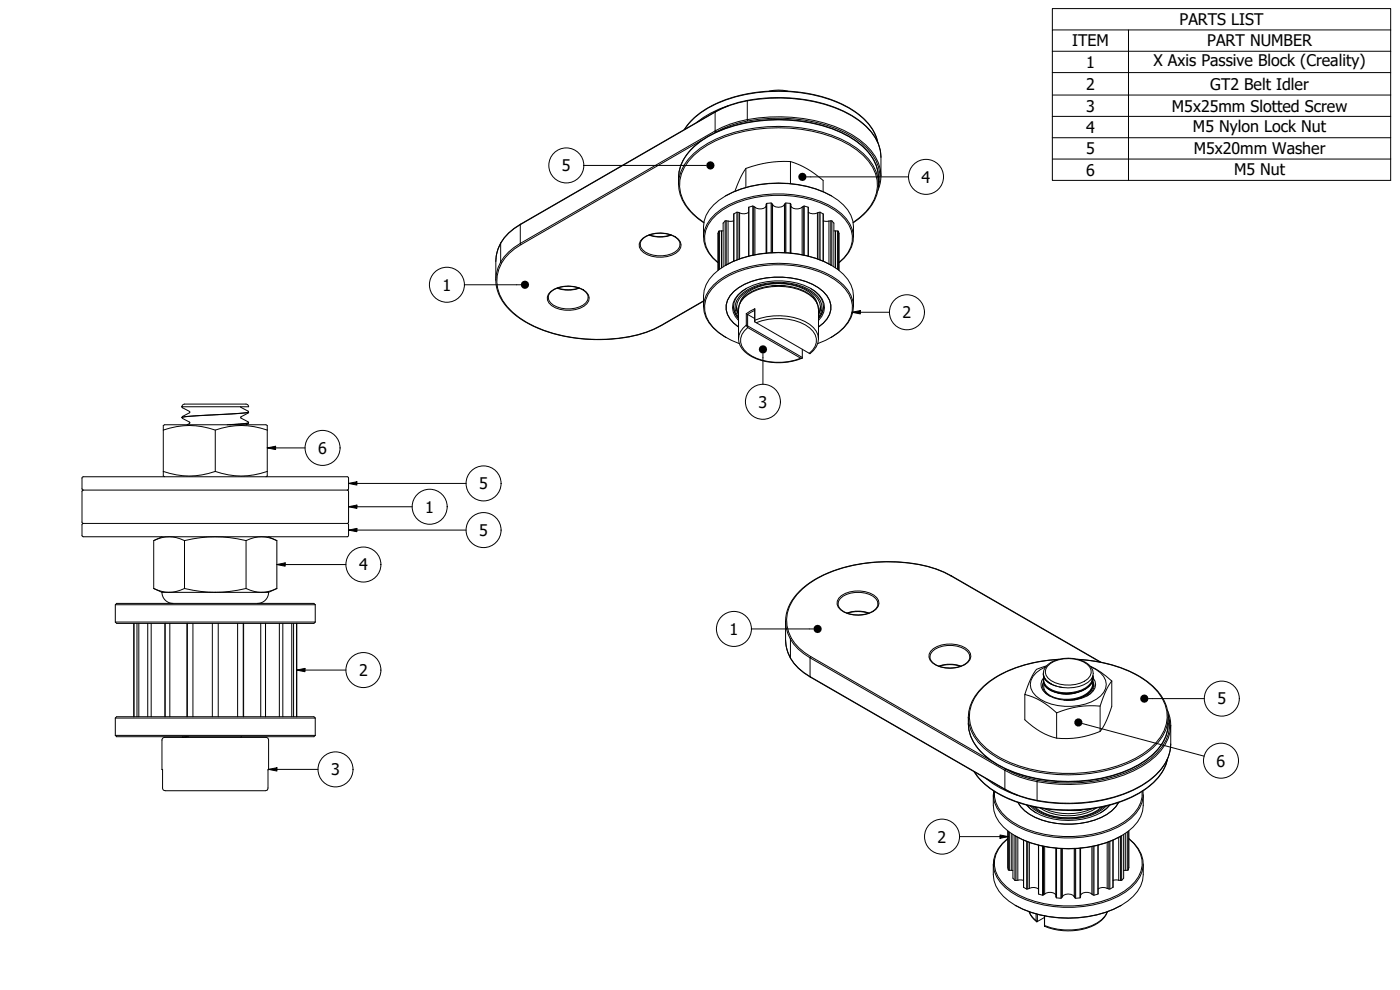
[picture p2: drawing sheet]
<svg xmlns="http://www.w3.org/2000/svg" width="420mm" height="297mm" viewBox="0 0 420 297" stroke-linecap="round" stroke-linejoin="round" font-family="sans-serif">
<!-- layer: Visible (ISO) -->
<g fill="none" stroke="#000" stroke-width=".3">
<path d="M205.3 38.9a24.6 24.6 0 0 1 14.6-9.7 47.4 47.4 0 0 1 34.9 3.1 16.4 16.4 0 0 1 8.7 10.5M230.9 27.3a12.4 12.4 0 0 1 5.5 0M217.7 58.8a34.6 34.6 0 0 1 31.8 0M220.6 57.4l1.4-3.7 1.8-3.2a33.2 33.2 0 0 1 13.4-2 26.4 26.4 0 0 1 9.8 5.6v3.4M223.8 50.5v5.7M237.2 48.5v6.6M263.5 57.2a10.9 10.9 0 0 0 .9-4.4v-5.6a14.6 14.6 0 0 0-7.4-11.7 45.6 45.6 0 0 0-31-5.7 32.8 32.8 0 0 0-11.3 3.7l-58.5 33.8a12.8 12.8 0 0 0-7.4 11.1v5.6a14.6 14.6 0 0 0 7.4 11.7 45.6 45.6 0 0 0 30.9 5.6 32.8 32.8 0 0 0 11.4-3.6l12.6-7.3M192.1 73.3a4 4 0 0 1 3.7-3.1 8.2 8.2 0 0 1 7.9 1.9l.4 1.2M194.9 70.5a10.1 10.1 0 0 0 6.4 0M211.1 71.2a10.8 10.8 0 0 1 4.7-11.1 32.6 32.6 0 0 1 23.7-4.7 24.9 24.9 0 0 1 13.6 6.1 9.3 9.3 0 0 1 3 6.5v3.2M211.2 66.9a14.4 14.4 0 0 1-7.6-13.6 13.7 13.7 0 0 1 6.9-11.1 43.4 43.4 0 0 1 29-6 35.9 35.9 0 0 1 19 7.3 13.8 13.8 0 0 1-.7 22.1l-1.7 1.3M214.7 64.1a29.9 29.9 0 0 1 20.4-5.9 29 29 0 0 1 17.5 5.9 8.6 8.6 0 0 1 .8 13.2l-1.6 1.5a8.7 8.7 0 0 0 2.9-11.4 18.3 18.3 0 0 0-11.2-7.5 34.4 34.4 0 0 0-26.7 3.1 10 10 0 0 0-5.3 9.4 10.3 10.3 0 0 0 3.9 6.4 8.8 8.8 0 0 1-3.2-11.5l1.1-1.6z"/>
<path d="M215.7 69.4v11.6M217 69.3l-1.3 .1-.3 .7v11.1M217.6 66.3v13.4M217.7 79.6a34.6 34.6 0 0 1 31.8 0M220.2 66.3l-1.1 .1-1.5-.1-.6 .6v13.1M221.2 63.7v14.3M224.7 63.7a3.7 3.7 0 0 1-3.5 0l-1 .5v14.1M224.7 62.2v14.6M225.9 61.8v14.7M229.9 75.9v-14.5l.2-.4 1.3-.1a2.54 2.54 0 0 0 4.4 0l1.4 .1 .1 .4v14.5M229.9 61.8a2.78 2.78 0 0 1-4 0l-1.2 .5M230.1 61v14.9"/>
<path d="M231.4 60.9v14.9M235.8 60.9v14.9M237.2 61v14.9M237.3 61.8a2.78 2.78 0 0 0 4.1 0l1.2 .5M241.4 61.8v14.7M242.5 62.2l.1 14.6M242.6 63.7a3.7 3.7 0 0 0 3.5 0l1 .5v14.1M246.1 63.7v14.3M247.1 66.3l1.1 .1 1.5-.1 .6 .6v13.1M249.7 66.3v13.4M250.3 69.3l1.3 .1 .2 .7v11.1M251.6 69.4v11.6"/>
<path d="M164.5 89.2a4 4 0 0 1 3.7-3 8.2 8.2 0 0 1 7.9 1.8l.4 1.2M167.3 86.4a10 10 0 0 0 6.4 0M211.1 92a10.8 10.8 0 0 1 4.7-11.1 32.6 32.6 0 0 1 23.7-4.7 24.9 24.9 0 0 1 13.6 6.1 9.3 9.3 0 0 1 3 6.5v3.2M220.1 91.9a5.6 5.6 0 0 0 1.5 3.6M221 92.2l.6 2.1M221 92.1l.6 2M221.6 94.4a5.2 5.2 0 0 1 2.5-6.9 19.3 19.3 0 0 1 19 0 5.2 5.2 0 0 1 2.5 6.9M221.6 98.1a6.6 6.6 0 0 1-3.3-8 12.9 12.9 0 0 1 9.3-6.3 24.2 24.2 0 0 1 18 2.5 6.6 6.6 0 0 1 3.4 8l-.8 1.4-1.1 1.3-1.5 1.1M221.6 96.2a5.4 5.4 0 0 1 1.1-8.8 20.7 20.7 0 0 1 21.9 0 5.5 5.5 0 0 1 1 8.8M222 91a8.9 8.9 0 0 1 7.5-5.5 16.3 16.3 0 0 1 14.5 3.2l.8 1.1 .5 1.2M224 94.1v3.4l.2 .4M224 94.1l.4 .2v3.5l-.2 .1"/>
<path d="M224 86.5a5.8 5.8 0 0 0-3.2 7.9l.8 1.2M224.2 97.9l.2 .4 15.9 9.2 .5-.1M224.4 94.3v.1M224.4 97.8l16.4 9.5M224.4 94.4l2.1 1.2M226.5 93.1l-2.1 1.3M226.5 96.6l16.6 9.5M226.5 92.7v3.9M226.5 92.7l-2.5 1.4M231.6 85.8h4M243.3 86.5a5.8 5.8 0 0 1 3.2 7.9l-.9 1.2M246.2 92.2l-.6 2.1"/>
<path d="M246.2 92.1l-.6 2M247.1 91.9a5.6 5.6 0 0 1-1.5 3.6M217.9 101.3a12.9 12.9 0 0 1-6.6-7.6 9.5 9.5 0 0 1 4.5-9.6 32.6 32.6 0 0 1 23.7-4.7 24.9 24.9 0 0 1 13.6 6.1 8.5 8.5 0 0 1 0 13l-1.6 1.4-2.2 1.4M221.9 103.1a15.8 15.8 0 0 1-9.9-8.1 8.6 8.6 0 0 1 3-9.8 29.6 29.6 0 0 1 20.1-5.8 28.7 28.7 0 0 1 17.1 5.8 8.5 8.5 0 0 1 1.1 13 19.7 19.7 0 0 1-7.9 4.9M240.8 104.8v2.6M243.1 106.1a5.7 5.7 0 0 0 2.5-4.4v-8.9a7.2 7.2 0 0 0-5.4-6 17.7 17.7 0 0 0-16.4 1.9l-.7 .6a5.2 5.2 0 0 0-1.5 3.5v8.9a6.5 6.5 0 0 0 4.1 5.4 18.8 18.8 0 0 0 15 .4M243.1 106.1h.1M49 129a22.7 22.7 0 0 1 15.6 0 22.7 22.7 0 0 1 15.6 0M49 127.7v15.1l.4 .2M49 127.7l.4-.3h30.4l.4 .3M54.6 122.1l2.4 1.5-2.4 1.6M54.6 125.3l2.3 1.4v.3l-.8 .4"/>
<path d="M54.6 125.2v.1M54.6 122v.1M55.4 121.2a.8 .8 0 0 0-.8 .8M55.4 121.2h18.4a.8 .8 0 0 1 .8 .8h-20M64.6 129v12.4M72.2 122l2.4 1.6M72.2 122h.1M74.6 126.8l-6.4 .6M74.6 123.6l-2.9 .4-14.2 .8-2.9 .4M74.6 126.9l-5.7 .5M74.6 123.7l-2.9 .4-14.2 .8-2.9 .4M74.6 123.7l-2.4 1.6 2.4 1.5"/>
<path d="M74.6 126.9l-.7 .5M74.6 123.6v.1M74.6 126.8v.1M80.2 127.7v15.1l-.4 .2M24.6 157.4v3.2l.4 .4M25 147l-.4-.4v-3.2l.4-.4h79.2l.4 .4v3.2l-.4 .4M25 147l-.4 .4v9.2l.4 .4M25 157l-.4 .4M25 157h79.2M25 147h79.2M49 141.4a22.7 22.7 0 0 0 15.6 0 22.7 22.7 0 0 0 15.6 0M104.2 147l.4 .4v9.2l-.4 .4"/>
<path d="M104.2 157l.4 .4M104.6 157.4v3.2l-.4 .4M25 161h79.2M46.1 162.2a9.8 9.8 0 0 1 9.3 0 37.6 37.6 0 0 1 18.4 0 9.8 9.8 0 0 1 9.3 0M46.1 176.6a9.8 9.8 0 0 0 9.3 0 40.4 40.4 0 0 0 9.2 1.1M46.1 176.6l2.5 1.1M48.6 161l-2.5 1.2v14.4M48.6 177.7h16M48.6 177.7a3.3 3.3 0 0 0 3.3 3.3M55.4 162.2v14.4M64.6 177.7h16M73.8 162.2v14.4"/>
<path d="M80.6 177.7a3.3 3.3 0 0 1-3.3 3.3M80.6 161l2.5 1.2M83.1 176.6a9.8 9.8 0 0 1-9.3 0 40.4 40.4 0 0 1-9.2 1.1M83.1 162.2v14.4M83.1 176.6l-2.5 1.1M34.6 186.6l.4 .4h59.2l.4-.4M34.6 186.6h60M34.6 181.4h60M40.2 187v28M41.1 187v28M41.7 187v28M44.3 187v28"/>
<path d="M45.4 187v28M49.5 187v28M51 187v28M56.1 187v28M56.2 187v28M57.9 187v28M63.7 187v28M65.5 187v28M71.3 187v28M73 187v28M73.1 187v28M78.2 187v28"/>
<path d="M79.7 187v28M83.8 187v28M84.9 187v28M87.6 187v28M88.1 187v28M89 187v28M94.6 181.4l-.4-.4h-59.2l-.4 .4v5.2M94.6 181.4v5.2M251.5 181.2a4 4 0 0 0 3.7 3.1 8.2 8.2 0 0 0 7.9-1.9l.4-1.2M254.3 184a10 10 0 0 1 6.4 0M279.1 197.1a4 4 0 0 0 3.6 3.1 8.2 8.2 0 0 0 8-1.9l.4-1.2M281.9 199.9a10 10 0 0 1 6.4 0"/>
<path d="M314.1 199.8l-1.5 .5a4 4 0 0 0-2.9 2.6l-2.1 5.5a21 21 0 0 1 9.5 5.5 26.5 26.5 0 0 1 13.1-2 23.4 23.4 0 0 1 3.5-7.6M314.5 199.4a10.7 10.7 0 0 1 12.2 0 3.2 3.2 0 0 1-.2 5.4 11.4 11.4 0 0 1-11.8 0 3.2 3.2 0 0 1-.2-5.4zM317.8 197.8a36.9 36.9 0 0 0-22.7 8.1 13.9 13.9 0 0 0 2.4 22.4 43.4 43.4 0 0 0 28.9 5.9 35.8 35.8 0 0 0 19.1-7.3 13.9 13.9 0 0 0-1-22.3 38.4 38.4 0 0 0-21.1-6.8M327.2 199.9a24.4 24.4 0 0 1 6.5 4.4M330.4 198.7l-44.9-26a42.2 42.2 0 0 0-22.1-4.1 38.9 38.9 0 0 0-22.4 7.8 13.4 13.4 0 0 0-5.2 10 18.2 18.2 0 0 0 1.4 11.1 15.4 15.4 0 0 0 6 5.6l58.4 33.8a42.1 42.1 0 0 0 22.1 4.1 38.8 38.8 0 0 0 22.4-7.8 13.4 13.4 0 0 0 5.3-9.9v-5.7a11 11 0 0 0-1-4.4M34.6 215.4l.4-.4h59.2l.4 .4M34.6 215.4h60M34.6 215.4v5.2M94.6 215.4v5.2M313.1 202.5a4.6 4.6 0 0 0 4 3.4M313.1 202.2a3.5 3.5 0 0 0 2.4 3.1 3.7 3.7 0 0 1-2.4-3M313.1 204.6a3.2 3.2 0 0 0 1.9 4.2"/>
<path d="M313.2 204.9l-.3 1M313.3 203.2a3.1 3.1 0 0 0 .5 4.8 12.2 12.2 0 0 0 13.4 .2 3.2 3.2 0 0 0 .9-4.7M313.3 203.3l-.2 .8M313.8 200.1a6.8 6.8 0 0 0-4.6 5.2 5.5 5.5 0 0 0 3 4.5 17.5 17.5 0 0 0 16.9 0 4.7 4.7 0 0 0 1.1-7.9l-2.8-1.8M317.1 213.9v7.6M327.9 204.3a3.9 3.9 0 0 1-2.3 4.4 11.8 11.8 0 0 1-6.3 1.3M328 204.5a3.2 3.2 0 0 1-1.8 4.3M328 202.7a4.2 4.2 0 0 1-3.1 4.4 11.2 11.2 0 0 1-10.6-.7l-.7-.7-.5-1.6M328.1 205.3a5.6 5.6 0 0 1-5 4.4l-3 .4M328.1 205.5a5.6 5.6 0 0 1-5 4.3l-1.2 .3M328.1 203.5a5.7 5.7 0 0 1-4.7 4.3 10.1 10.1 0 0 1-9.6-1.8l-.7-1.5M328.1 205l.2 1"/>
<path d="M328.1 203.3a4.5 4.5 0 0 1-3.3 3.9 11.4 11.4 0 0 1-10.4-.7 2.99 2.99 0 0 1-1.3-2.2M328.1 205.2v.1M330.2 211.9v7.6M333.7 204.3v7.6a23.7 23.7 0 0 1-3.5 7.6 24.3 24.3 0 0 1-14.3 1.7l-3.6-1.6-2.3-1.6-2.4-2v-7.6M34.6 220.6l.4 .4h59.2l.4-.4M34.6 220.6h60M48.6 230.8h.2v5.6a.76 .76 0 0 0 .8 .8h30a.76 .76 0 0 0 .8-.8v-5.6h.2M48.6 230.8l.2 .2M48.6 222v8.8M49.4 221.2a.8 .8 0 0 0-.8 .8M49.4 221.2h30.4a.8 .8 0 0 1 .8 .8M54.8 221l-.2 .2"/>
<path d="M56.1 221l-1.4 .2M56.6 221l-1.7 .2M72.5 221l-.2 .2M80.6 230.8l-.2 .2M80.6 222v8.8M298.1 238.4a10.8 10.8 0 0 0 4.7 11.1 32.6 32.6 0 0 0 23.6 4.7 24.9 24.9 0 0 0 13.7-6.1 9.2 9.2 0 0 0 3-6.5v-3.2M298.2 237.3a10 10 0 0 0 5.3 9.6 34.8 34.8 0 0 0 29.7 2.3 15 15 0 0 0 9.5-8.5l.4-1.7-.1-1.7M298.4 237.5a10.2 10.2 0 0 0 5.6 9.2 34.1 34.1 0 0 0 33.2 0 10.2 10.2 0 0 0 5.6-9.2M350.4 227.6a16.4 16.4 0 0 1-8.6 10.5 47 47 0 0 1-41.1 .7 20.6 20.6 0 0 1-8.4-7.3M298.1 259.3a10.8 10.8 0 0 0 4.7 11.1 32.6 32.6 0 0 0 23.6 4.6 24.8 24.8 0 0 0 13.7-6.1 9.2 9.2 0 0 0 3-6.5v-3.1M300.8 253.1l1.6-1.4a8.7 8.7 0 0 0-2.9 11.3 18.3 18.3 0 0 0 11.2 7.5 34.4 34.4 0 0 0 26.7-3.1 10 10 0 0 0 5.3-9.4 10.3 10.3 0 0 0-3.9-6.3 8.8 8.8 0 0 1 3.3 11.5 18.4 18.4 0 0 1-11.4 7.7 34.8 34.8 0 0 1-27.2-3.2 10 10 0 0 1-5.3-9.7l.5-1.7 .9-1.6zM302.4 249.3v11l.2 .8 1.4 .1"/>
<path d="M302.6 249.4v11.7M304 250.4v13.1l.6 .7 1.4-.2 1.2 .2M304.6 250.7v13.5M304.7 250.8a34.6 34.6 0 0 0 31.8 0M305.5 240.8a13.5 13.5 0 0 0 9.3 5.9 24.4 24.4 0 0 0 17.4-2.4l2.7-2.2 .8-1.3M307.2 252.1v14.1a1.83 1.83 0 0 0 2.4 .1h.8l1.3 .4M308.1 241.6a16 16 0 0 0 12.5 4.6 17 17 0 0 0 12.5-4.6M308.1 252.5v14.3M308.3 241.6l2.7 2.3M309.9 242a18.3 18.3 0 0 0 16.9 2.5l1.7-.6 2.8-1.9M310.6 242.2a16.9 16.9 0 0 0 15.7 2.3l3.1-1.4 1.2-.9M311.7 253.6v14.7"/>
<path d="M312.2 242.5a16.4 16.4 0 0 0 16.8 0M312.9 253.9v14.7M313.5 242.7a17.7 17.7 0 0 0 14.2 0M316.9 254.5v14.5l.2 .4 1.3 .1a2.54 2.54 0 0 1 4.4 0l1.3-.1 .2-.4v-14.5M317.1 254.5v14.9M318.4 254.6v14.9M320.2 243.1l4 .1M322.8 254.6v14.9M324.1 254.5v14.9M324.2 243v.2M324.8 243l-.6 .2M328.3 253.9v14.7"/>
<path d="M329.6 253.6l-.1 14.7M332.9 241.6l-2.6 2.3M333.1 252.5v14.3M334 252.1v14.1a1.83 1.83 0 0 1-2.4 .1h-.8l-1.2 .4M336.6 250.7v13.5M337.2 250.4v13.1l-.6 .7-1.4-.2-1.2 .2M338.6 249.4v11.7M338.8 249.3v11l-.2 .8-1.4 .1M304.7 271.6a34.6 34.6 0 0 0 31.8 0M308.8 273.6a6.4 6.4 0 0 0 2.3 3M310.9 274.2v2l.3 .4M311.3 274.3v2.2l-.1 .1"/>
<path d="M311.7 268.1l1.2 .5a2.78 2.78 0 0 1 4 0M313.5 275.3l-2.2 1.2M313.5 274.8v3.1zM329.6 268.1l-1.3 .5a2.78 2.78 0 0 0-4 0M332.4 273.6a9.7 9.7 0 0 1-7.6 5.3 19.2 19.2 0 0 1-11.3-1"/>
</g>
<!-- layer: Visible Narrow (ISO) -->
<g fill="none" stroke="#000" stroke-width=".3">
<path d="M205.4 38.9a23.8 23.8 0 0 1 12.4-8.9 47.6 47.6 0 0 1 37.1 2.5 16.3 16.3 0 0 1 8.6 10.3M214.6 33.6a41.4 41.4 0 0 1 23.1-4 37.2 37.2 0 0 1 22.1 8.2 13.2 13.2 0 0 1 4.6 9.4M214.6 33.6l-58.4 33.7M214.6 33.6v5.7l-58.5 33.7M214.7 33.5l-.1 .1M214.8 39.7a41.1 41.1 0 0 1 23.3-4 35.4 35.4 0 0 1 22.2 8.8 11.5 11.5 0 0 1 3.3 11.7M214.8 39.7l-.3 .1M218.5 31.7a29.7 29.7 0 0 0-9.5 5.1M224.3 30.1v5.8a30.5 30.5 0 0 0-9.7 3.4l.2 .4M224.4 36.3l-.1-.4a47.7 47.7 0 0 1 31.3 4.5 16.5 16.5 0 0 1 8.6 10.4l.2 2M203.6 53.3a13.7 13.7 0 0 1 6.6-10.8 42.1 42.1 0 0 1 26.8-6.4 36.8 36.8 0 0 1 22 8 13 13 0 0 1 4.6 9.2M203.6 55.2a13.7 13.7 0 0 1 6.6-10.8 42.1 42.1 0 0 1 26.8-6.4 36.8 36.8 0 0 1 22 8 13 13 0 0 1 4.6 9.2"/>
<path d="M210.6 42.1l-54.2 31.3M150.3 72.9v5.7l-.9 1.8-.4 1.8-.2 1.8M156.1 73l.3 .4M156.1 73a15.3 15.3 0 0 0-5.8 5.6l.2 .3M156.1 73v-5.6a13 13 0 0 0-7.3 11M156.4 73.4a12.2 12.2 0 0 0-7.1 13.1 16.8 16.8 0 0 0 8.7 10.2 47 47 0 0 0 38.3 2l2.1-1M192.1 73.3a3.5 3.5 0 0 0 2.6 2.9 8.9 8.9 0 0 0 8.7-1.3l.5-.8 .2-.8M192.9 71.5a9.2 9.2 0 0 1 10.6 .2 2.52 2.52 0 0 1-.7 4.3 9 9 0 0 1-10.5-1 2.4 2.4 0 0 1 .6-3.5zM194.8 70.5a9.8 9.8 0 0 0 6.7 0M211.2 66.7a14.3 14.3 0 0 1-7.2-10.7 13.2 13.2 0 0 1 6.1-11 41.3 41.3 0 0 1 26.9-6.5 35.9 35.9 0 0 1 22.1 8.1 11.2 11.2 0 0 1 .8 16.9l-1.8 1.7-2.1 1.5M216 69.3v11.5M216.5 69.3v11.1"/>
<path d="M217.9 66.2v13.3M218.5 66.3v12.9M221.5 63.7v14.1M222 63.9v13.8M226.2 61.9v14.6M226.6 62.2v14.2M230 61.2v14.7M231.6 61v14.8M231.8 61.4v14.4M235.4 61.4v14.4M235.6 61v14.8M237.3 61.2v14.7"/>
<path d="M240.7 62.2v14.2M241.1 61.9v14.6M245.3 63.9v13.8M245.8 63.7v14.1M248.8 66.3v12.9M249.3 66.2v13.3M250.8 69.3v11.1M251.3 69.3v11.5M164.5 89.2a3.5 3.5 0 0 0 2.6 2.9 8.8 8.8 0 0 0 8.7-1.3l.6-.7 .1-.9M165.3 87.4a9.2 9.2 0 0 1 10.7 .2 2.53 2.53 0 0 1-.7 4.3 9 9 0 0 1-10.5-1 2.4 2.4 0 0 1 .5-3.5zM167.2 86.5a9.8 9.8 0 0 0 6.7 0M198.4 97.7h.1"/>
<path d="M211.1 90.3l-12.7 7.4M221 92.3l.1 .2M221.6 92.8a6.2 6.2 0 0 1 4.3-5.3 18.7 18.7 0 0 1 16.9 .9 5.6 5.6 0 0 1 2.8 4.4M221.6 95.2a5 5 0 0 1 1.5-7.4 19.5 19.5 0 0 1 21.1 0 5 5 0 0 1 1.4 7.4M224 97.5a5.3 5.3 0 0 0-2.4 4.2M224.4 98.3a4.5 4.5 0 0 0-.1 7.6 17.1 17.1 0 0 0 16 1.6M226.5 96.1a18.7 18.7 0 0 1 16.5 1.2 5.5 5.5 0 0 1 2.6 4.4M227 96.8a17.5 17.5 0 0 1 16 1.6 4.5 4.5 0 0 1-.1 7.6M246.2 92.3v.2M188.8 101l.1 .1M251.7 179.5a8.8 8.8 0 0 1 11.4-.2 2.58 2.58 0 0 1-1.2 4.2 9.5 9.5 0 0 1-9.6-.5 2.4 2.4 0 0 1-.6-3.5zM275.8 169.4h.1"/>
<path d="M285.3 172.8a40.8 40.8 0 0 0-22.7-4.1 37.1 37.1 0 0 0-21.8 8 12 12 0 0 0-4.1 12.9 13.6 13.6 0 0 0 6.6 7.4M285.3 172.8l44.8 25.8M285.5 172.7l-.2 .1M235.8 192a12.7 12.7 0 0 0 7.3 11v-5.6M235.8 186.4l.1 1.8 .5 1.8 .8 1.8v5.7M237.5 191.5l-.3 .3a15.4 15.4 0 0 0 5.9 5.6M243.1 197.4l58.5 33.7M243.3 197l-.2 .4M243.3 197l54.3 31.4M251.5 181.2a3.5 3.5 0 0 1 2.6-2.9 8.9 8.9 0 0 1 8.7 1.3l.5 .8 .2 .8M254.1 183.9a9.8 9.8 0 0 1 6.7 0M279.1 197.1a3.5 3.5 0 0 1 2.6-2.8 8.9 8.9 0 0 1 8.7 1.2l.5 .8 .2 .8"/>
<path d="M279.3 195.4a8.8 8.8 0 0 1 11.4-.2 2.58 2.58 0 0 1-1.2 4.2 9.6 9.6 0 0 1-9.6-.5 2.41 2.41 0 0 1-.6-3.5zM281.7 199.9a9.8 9.8 0 0 1 6.7 0M314.4 199.9a9.8 9.8 0 0 1 11.9-.6 2.87 2.87 0 0 1 1.2 2.8 2.87 2.87 0 0 1-2 2.3 10.1 10.1 0 0 1-11-.9 2.54 2.54 0 0 1-.1-3.6zM317.6 197.9a36.4 36.4 0 0 0-22.3 8.1 11.3 11.3 0 0 0-1 16.9 30.6 30.6 0 0 0 17.9 8.5 47.1 47.1 0 0 0 28.5-3.9 17 17 0 0 0 9.3-10.2 11.6 11.6 0 0 0-4.1-11.3 36.4 36.4 0 0 0-22.3-8.1M243.2 203.1l-.1-.1 58.5 33.8M290.6 215.2a13.8 13.8 0 0 0 6.5 10.8 42.1 42.1 0 0 0 26.9 6.4 36.8 36.8 0 0 0 22-8 13 13 0 0 0 4.6-9.2M290.6 217.1a13.8 13.8 0 0 0 6.5 10.8 42.1 42.1 0 0 0 26.9 6.4 36.8 36.8 0 0 0 22-8 13 13 0 0 0 4.6-9.2M313.4 203.3h.1M317.8 206.1l1.2 .2M322.9 207.9a9.4 9.4 0 0 1-5.5 0M322.9 209.9l-.5 .1M327.6 203.6a3.2 3.2 0 0 1-1.4 4.5 10.9 10.9 0 0 1-12-.1l-.9-1.6v-.8"/>
<path d="M328 202.9a5.3 5.3 0 0 1-4.8 4.6 10.2 10.2 0 0 1-9.2-1.7l-.6-.8-.2-.8 .2-.8M350.6 214.2a11.5 11.5 0 0 1-3.4 11.7 35.4 35.4 0 0 1-22.1 8.9 41.1 41.1 0 0 1-23.3-4M351.4 217.6a14 14 0 0 1-6.6 11 42.6 42.6 0 0 1-26.9 6.7 36.2 36.2 0 0 1-16.3-4.2M296 233.6a29.9 29.9 0 0 0 9.5 5.1M301.5 230.6l.3 .2M301.6 236.8a30.5 30.5 0 0 0 9.6 3.4M301.6 236.8v.1M301.6 231.1v5.7M301.8 230.8l-.2 .3M311.3 234.1l-.1 6.1M350.4 227.7a16.3 16.3 0 0 1-8.6 10.2 46.9 46.9 0 0 1-42.3 .1 19.7 19.7 0 0 1-7.1-6.5M351.4 223.3a14 14 0 0 1-6.6 10.9 42.6 42.6 0 0 1-26.9 6.7l-6.7-.7"/>
<path d="M302.9 249.7v11.4M303.5 250.1v11M304.9 250.9v13.3M305.5 251.2v12.9M308.4 252.6v14.1M308.9 252.8v13.7M309.2 241.8a18.2 18.2 0 0 0 16.6 3.3 12.9 12.9 0 0 0 6.2-3.3M311.2 240.2l.1 .1M313.2 253.9v14.6M313.5 254v14.3M316.9 254.5v14.7M318.6 254.6v14.8"/>
<path d="M318.8 254.6v14.5M322.4 254.6v14.5M322.6 254.6v14.8M324.3 254.5v14.7M327.7 254v14.3M328 253.9v14.6M332.3 252.8v13.7M332.8 252.6v14.1M335.7 251.2v12.9M336.3 250.9v13.3M337.7 250.1v11M338.3 249.7v11.4"/>
<path d="M308.9 273.6l.4 .9 1.6 1.7M332.3 273.6a10.5 10.5 0 0 1-8.5 5.2 19.7 19.7 0 0 1-10.3-1.1"/>
</g>
<!-- layer: Symbol (ISO) -->
<g fill="none" stroke="#000" stroke-width=".3">
<path d="M315.8 9v-6.4h101.6v6.4M315.8 15.4h101.6M338.7 9v45.1M417.4 9h-101.6v6.4M417.4 9v45.1h-101.6v-38.7M315.8 21.8h101.6M315.8 28.5h101.6M315.8 34.9h101.6M175.2 49.6h36.8M242.1 53.1h30.6M315.8 41.3h101.6M315.8 47.7h101.6"/>
<path d="M139.4 85.4h16.9M255.7 93.7l2.5-.5v1zM255.7 93.7h11.2M229 106.1v9.2M80.2 134.4l2.5-.5v1zM80.2 134.4h11.4M104.6 152l2.5-.5v1zM104.6 159l2.5-.5v1zM104.6 145l2.5-.5v1zM104.6 152h19.1M104.6 159h35.3M104.6 145h35.3"/>
<path d="M134.2 152a5.3 5.3 0 0 0-7.6-4.6 5.3 5.3 0 0 0-.8 8.9 5.3 5.3 0 0 0 8.3-3.4l.1-.9M83.1 169.4l2.5-.5v1zM83.1 169.4h20.7M225.5 188.7h18.6M89 201l2.5-.5v1zM89 201h14.8M324.8 217.1l36.6 9.8M344.7 209.6h16.7M80.6 230.8l2.5-.5v1zM80.6 230.8h14.8M288 251h14.6M300.1 250.5l2.5 .5-2.5 .5z"/>
<circle cx="170" cy="49.6" r="5.3"/>
<circle cx="277.9" cy="53.1" r="5.3"/>
<circle cx="134.1" cy="85.4" r="5.3"/>
<circle cx="272.2" cy="93.7" r="5.3"/>
<circle cx="96.8" cy="134.4" r="5.3"/>
<circle cx="229" cy="120.6" r="5.3"/>
<circle cx="145.1" cy="145" r="5.3"/>
<circle cx="145.1" cy="159" r="5.3"/>
<circle cx="109.1" cy="169.4" r="5.3"/>
<circle cx="220.3" cy="188.7" r="5.3"/>
<circle cx="109.1" cy="201" r="5.3"/>
<circle cx="366.7" cy="209.6" r="5.3"/>
<circle cx="100.7" cy="230.8" r="5.3"/>
<circle cx="366.4" cy="228.2" r="5.3"/>
<circle cx="282.7" cy="251" r="5.3"/>
</g>
<g fill="#000">
<path d="M255.7 93.7l2.5-.5v1z" fill-rule="evenodd"/>
<path d="M80.2 134.4l2.5-.5v1z" fill-rule="evenodd"/>
<path d="M104.6 152l2.5-.5v1z" fill-rule="evenodd"/>
<path d="M104.6 159l2.5-.5v1z" fill-rule="evenodd"/>
<path d="M104.6 145l2.5-.5v1z" fill-rule="evenodd"/>
<path d="M83.1 169.4l2.5-.5v1z" fill-rule="evenodd"/>
<path d="M89 201l2.5-.5v1z" fill-rule="evenodd"/>
<path d="M80.6 230.8l2.5-.5v1z" fill-rule="evenodd"/>
<path d="M300.1 250.5l2.5 .5-2.5 .5z" fill-rule="evenodd"/>
<circle cx="213.2" cy="49.6" r="1.25"/>
<circle cx="240.8" cy="53.1" r="1.25"/>
<circle cx="157.5" cy="85.4" r="1.25"/>
<circle cx="229" cy="104.8" r="1.25"/>
<circle cx="245.4" cy="188.7" r="1.25"/>
<circle cx="323.6" cy="216.8" r="1.25"/>
<circle cx="343.4" cy="209.6" r="1.25"/>
</g>
<g font-size="4.8">
<text x="354" y="7.5">PARTS LIST</text>
<text x="321.7" y="13.9">ITEM</text>
<text x="362.3" y="13.9">PART NUMBER</text>
<text x="325.9" y="20.3">1</text>
<text x="346.2" y="19.9">X Axis Passive Block (Creality)</text>
<text x="325.9" y="26.9">2</text>
<text x="363.2" y="26.9">GT2 Belt Idler</text>
<text x="325.9" y="33.5">3</text>
<text x="351.7" y="33.5">M5x25mm Slotted Screw</text>
<text x="325.9" y="39.9">4</text>
<text x="358" y="39.5">M5 Nylon Lock Nut</text>
<text x="325.9" y="46.2">5</text>
<text x="358.3" y="46.3">M5x20mm Washer</text>
<text x="168.7" y="51.4">5</text>
<text x="325.9" y="52.7">6</text>
<text x="370.3" y="52.6">M5 Nut</text>
<text x="276.6" y="54.8">4</text>
<text x="132.8" y="87.2">1</text>
<text x="270.9" y="95.5">2</text>
<text x="227.7" y="122.3">3</text>
<text x="95.5" y="136.2">6</text>
<text x="143.8" y="146.8">5</text>
<text x="127.6" y="153.8">1</text>
<text x="143.8" y="160.8">5</text>
<text x="107.7" y="171.1">4</text>
<text x="218.9" y="190.5">1</text>
<text x="107.7" y="202.8">2</text>
<text x="365.4" y="211.4">5</text>
<text x="99.4" y="232.6">3</text>
<text x="365.1" y="230">6</text>
<text x="281.4" y="252.8">2</text>
</g>
</svg>
